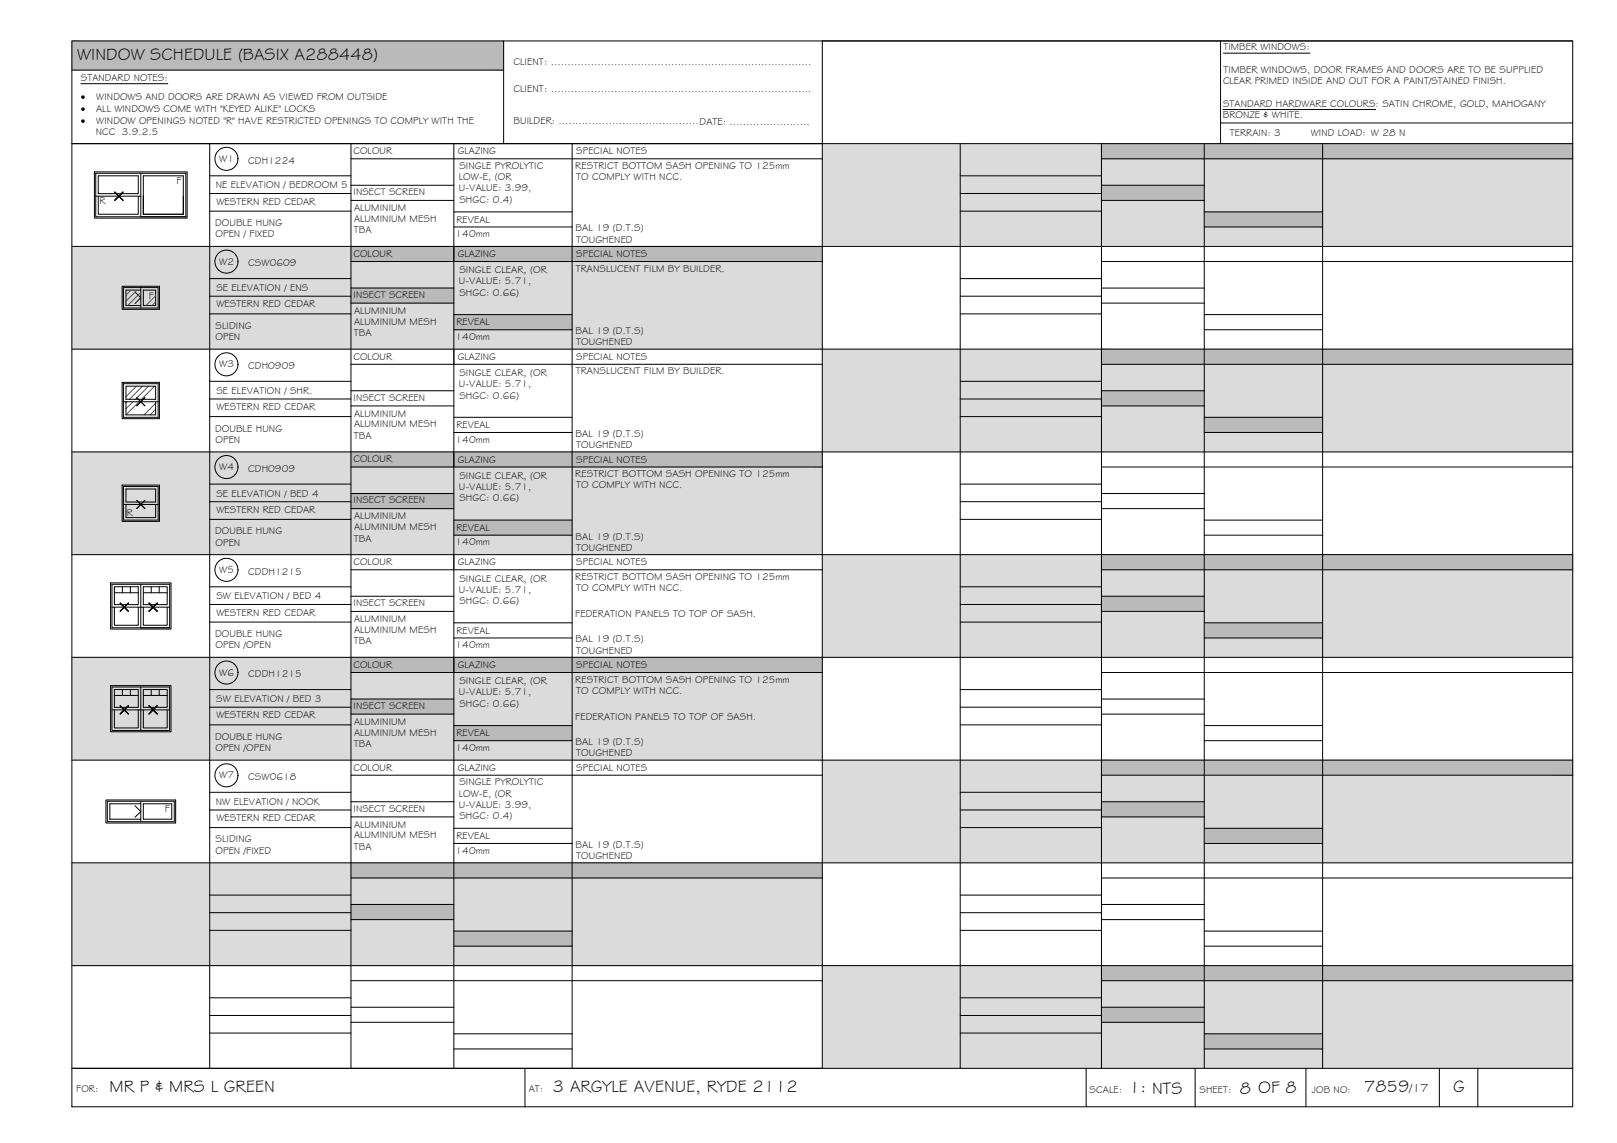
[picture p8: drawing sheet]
<svg xmlns="http://www.w3.org/2000/svg" width="420mm" height="297mm" viewBox="0 0 420 297" stroke-linecap="round" stroke-linejoin="round" font-family="sans-serif">
<!-- layer: WINDOW SCHEDULE HATCH -->
<g fill="#dbdbdb" stroke="#dbdbdb" stroke-width=".26">
<path d="M213.7 37.3l195 26.7v-26.7zM213.7 37.3l195 26.7h-195z"/>
<path d="M18.7 64l195 26.7v-26.7zM18.7 64l195 26.7h-195z"/>
<path d="M213.7 90.7l195 26.7v-26.7zM213.7 90.7l195 26.7h-195z"/>
<path d="M18.7 117.4l195 26.7v-26.7zM18.7 117.4l195 26.7h-195z"/>
<path d="M213.7 144.1l195 26.7v-26.7zM213.7 144.1l195 26.7h-195z"/>
<path d="M18.7 170.8l195 26.7v-26.7zM18.7 170.8l195 26.7h-195z"/>
<path d="M213.7 197.5l195 26.7v-26.7zM213.7 197.5l195 26.7h-195z"/>
<path d="M18.7 224.2l195 26.7v-26.7zM18.7 224.2l195 26.7h-195z"/>
<path d="M213.7 250.9l195 26.7v-26.7zM213.7 250.9l195 26.7h-195z"/>
</g>
<g fill="#bababa" stroke="#bababa" stroke-width=".26">
<path d="M18.7 10.6l112.2 7.6v-7.6zM18.7 10.6l112.2 7.6h-112.2z"/>
<path d="M286.2 37.3l122.5 4v-4zM286.2 37.3l122.5 4h-122.5z"/>
<path d="M286.2 48.1l26.7 4v-4zM286.2 48.1l26.7 4h-26.7z"/>
<path d="M312.9 55.1l30.8 3.9v-3.9zM312.9 55.1l30.8 3.9h-30.8z"/>
<path d="M91.2 64l122.5 4v-4zM91.2 64l122.5 4h-122.5z"/>
<path d="M91.2 74.9l26.7 3.9v-3.9zM91.2 74.9l26.7 3.9h-26.7z"/>
<path d="M117.9 81.8l30.8 3.9v-3.9zM117.9 81.8l30.8 3.9h-30.8z"/>
<path d="M286.2 90.7l122.5 4v-4zM286.2 90.7l122.5 4h-122.5z"/>
<path d="M286.2 101.6l26.7 3.9v-3.9zM286.2 101.6l26.7 3.9h-26.7z"/>
<path d="M312.9 108.5l30.8 3.9v-3.9zM312.9 108.5l30.8 3.9h-30.8z"/>
<path d="M91.2 117.4l122.5 4v-4zM91.2 117.4l122.5 4h-122.5z"/>
<path d="M91.2 128.3l26.7 3.9v-3.9zM91.2 128.3l26.7 3.9h-26.7z"/>
<path d="M117.9 135.2l30.8 3.9v-3.9zM117.9 135.2l30.8 3.9h-30.8z"/>
<path d="M286.2 144.1l122.5 4v-4zM286.2 144.1l122.5 4h-122.5z"/>
<path d="M286.2 155l26.7 3.9v-3.9zM286.2 155l26.7 3.9h-26.7z"/>
<path d="M312.9 161.9l30.8 3.9v-3.9zM312.9 161.9l30.8 3.9h-30.8z"/>
<path d="M91.2 170.8l122.5 4v-4zM91.2 170.8l122.5 4h-122.5z"/>
<path d="M91.2 181.6l26.7 4v-4zM91.2 181.6l26.7 4h-26.7z"/>
<path d="M117.9 188.6l30.8 3.9v-3.9zM117.9 188.6l30.8 3.9h-30.8z"/>
<path d="M286.2 197.5l122.5 4v-4zM286.2 197.5l122.5 4h-122.5z"/>
<path d="M286.2 208.4l26.7 3.9v-3.9zM286.2 208.4l26.7 3.9h-26.7z"/>
<path d="M312.9 215.3l30.8 3.9v-3.9zM312.9 215.3l30.8 3.9h-30.8z"/>
<path d="M91.2 224.2l122.5 4v-4zM91.2 224.2l122.5 4h-122.5z"/>
<path d="M91.2 235l26.7 4v-4zM91.2 235l26.7 4h-26.7z"/>
<path d="M117.9 242l30.8 3.9v-3.9zM117.9 242l30.8 3.9h-30.8z"/>
<path d="M286.2 250.9l122.5 4v-4zM286.2 250.9l122.5 4h-122.5z"/>
<path d="M286.2 261.8l26.7 3.9v-3.9zM286.2 261.8l26.7 3.9h-26.7z"/>
<path d="M312.9 268.7l30.8 3.9v-3.9zM312.9 268.7l30.8 3.9h-30.8z"/>
</g>
<!-- layer: BORDER -->
<g fill="none" stroke="#000" stroke-width=".26">
<path d="M18.7 10.6h390v277h-390zM18.7 18.2h112.2M130.9 10.6v26.7M317.1 10.6v26.7M408.7 10.6h-195v267M18.7 37.3h390M54.5 37.3v240.3M91.2 37.3v240.3M117.9 37.3v240.3M148.7 37.3v240.3M249.5 37.3v240.3M286.2 37.3v240.3"/>
<path d="M312.9 37.3v240.3M317.1 32h91.6M343.7 37.3v240.3M54.5 45.7h36.7M54.5 50.3h36.7M54.5 54.9h36.7M91.2 41.3h122.5M91.2 48.1h26.7M91.2 52.1h26.7M117.9 55.1h30.8M117.9 59h30.8M249.5 45.7h36.7"/>
<path d="M249.5 50.3h36.7M249.5 54.9h36.7M286.2 41.3h122.5M286.2 48.1h26.7M286.2 52.1h26.7M312.9 55.1h30.8M312.9 59h30.8M18.7 64h390M54.5 72.4h36.7M54.5 77h36.7M91.2 68h122.5M91.2 74.9h26.7"/>
<path d="M91.2 78.8h26.7M249.5 72.4h36.7M249.5 77h36.7M286.2 68h122.5M286.2 74.9h26.7M286.2 78.8h26.7M18.7 90.7h390M54.5 81.6h36.7M54.5 99.1h36.7M91.2 94.7h122.5M117.9 81.8h30.8M117.9 85.7h30.8"/>
<path d="M249.5 81.6h36.7M249.5 99.1h36.7M286.2 94.7h122.5M312.9 81.8h30.8M312.9 85.7h30.8M18.7 117.4h390M54.5 103.7h36.7M54.5 108.3h36.7M91.2 101.6h26.7M91.2 105.5h26.7M117.9 108.5h30.8M117.9 112.4h30.8"/>
<path d="M249.5 103.7h36.7M249.5 108.3h36.7M286.2 101.6h26.7M286.2 105.5h26.7M312.9 108.5h30.8M312.9 112.4h30.8M54.5 125.8h36.7M54.5 130.4h36.7M54.5 135h36.7M91.2 121.4h122.5M91.2 128.3h26.7M91.2 132.2h26.7"/>
<path d="M117.9 135.2h30.8M117.9 139.1h30.8M249.5 125.8h36.7M249.5 130.4h36.7M249.5 135h36.7M286.2 121.4h122.5M286.2 128.3h26.7M286.2 132.2h26.7M312.9 135.2h30.8M312.9 139.1h30.8M18.7 144.1h390M54.5 152.5h36.7"/>
<path d="M54.5 157.1h36.7M91.2 148.1h122.5M91.2 155h26.7M91.2 158.9h26.7M249.5 152.5h36.7M249.5 157.1h36.7M286.2 148.1h122.5M286.2 155h26.7M286.2 158.9h26.7M18.7 170.8h390M54.5 161.7h36.7M54.5 179.2h36.7"/>
<path d="M91.2 174.8h122.5M117.9 161.9h30.8M117.9 165.8h30.8M249.5 161.7h36.7M249.5 179.2h36.7M286.2 174.8h122.5M312.9 161.9h30.8M312.9 165.8h30.8M18.7 197.5h390M54.5 183.8h36.7M54.5 188.4h36.7M91.2 181.7h26.7"/>
<path d="M91.2 185.6h26.7M117.9 188.6h30.8M117.9 192.5h30.8M249.5 183.8h36.7M249.5 188.4h36.7M286.2 181.7h26.7M286.2 185.6h26.7M312.9 188.6h30.8M312.9 192.5h30.8M54.5 205.9h36.7M54.5 210.5h36.7M54.5 215.1h36.7"/>
<path d="M91.2 201.5h122.5M91.2 208.4h26.7M91.2 212.3h26.7M117.9 215.3h30.8M117.9 219.2h30.8M249.5 205.9h36.7M249.5 210.5h36.7M249.5 215.1h36.7M286.2 201.5h122.5M286.2 208.4h26.7M286.2 212.3h26.7M312.9 215.3h30.8"/>
<path d="M312.9 219.2h30.8M18.7 224.2h390M54.5 232.6h36.7M54.5 237.2h36.7M91.2 228.2h122.5M91.2 235h26.7M91.2 239h26.7M249.5 232.6h36.7M249.5 237.2h36.7M286.2 228.2h122.5M286.2 235h26.7M286.2 239h26.7"/>
<path d="M18.7 250.9h390M54.5 241.8h36.7M54.5 259.3h36.7M91.2 254.9h122.5M117.9 242h30.8M117.9 245.9h30.8M249.5 241.8h36.7M249.5 259.3h36.7M286.2 254.9h122.5M312.9 242h30.8M312.9 245.9h30.8M18.7 277.6h390"/>
<path d="M54.5 263.9h36.7M54.5 268.5h36.7M91.2 261.8h26.7M91.2 265.7h26.7M117.9 268.7h30.8M117.9 272.6h30.8M136.4 277.6v10M249.5 263.9h36.7M249.5 268.5h36.7M282.2 277.6v10M286.2 261.8h26.7M286.2 265.7h26.7"/>
<path d="M310.5 277.6v10M312.9 268.7h30.8M312.9 272.6h30.8M339.3 277.6v10M374 277.6v10M384 277.6v10"/>
</g>
<!-- layer: TEXT -->
<path d="M317.9 13.8h22.4M21 21.8h22.6M317.8 28.5h39.6M117.9 64.3v3.7M117.9 91v3.7M117.9 117.7v3.7M117.9 144.4v3.7M117.9 171.1v3.7" fill="none" stroke="#000" stroke-width=".26"/>
<!-- layer: WINDOWS -->
<g fill="none" stroke="#000" stroke-width=".26">
<path d="M24.9 45h23.4v11.3h-23.4zM24.9 51h11.7M25.5 51v4.7h10.4v-4.7M25.5 45.7h10.4v4.6h-10.4zM29.8 49.9l2.1 2.1M31.9 49.9l-2.1 2.1 2.1-2.1M31.9 49.9l-2.1 2.1M36.6 45v11.3h11.7M37.2 51v4.7v-10h10.4v10h-10.4h10.4v-4.7M32.1 74.7h9v5.3h-9zM35.1 75.9l1.5 1.5-1.5 1.5M36.6 75.4h-3.9v4h3.9"/>
<path d="M36.6 74.7v5.3M37.2 75.4h3.2v4h-3.2zM32.1 99.7h9v8.8h-9zM32.1 104.4h9M32.7 100.4h7.7v3.4h-7.7zM32.7 104.4v3.4h7.7v-3.4M35.5 103.3l2.1 2.2M37.6 103.3l-2.1 2.2M32.1 126.4h9v8.8h-9zM32.1 131.1h9M32.7 127.1h7.7v3.4h-7.7zM32.7 131.1v3.4h7.7v-3.4"/>
<path d="M35.5 130l2.1 2.2M37.6 130l-2.1 2.2M29.1 151.8h15v11.3h-15zM29.1 157.8h15M29.7 157.8v4.7h6.2v-4.7M29.7 152.5h6.2v4.6h-6.2zM29.7 154h6.2M31.2 156.7l2.1 2.1M31.8 152.5v1.5M33.3 156.7l-2.1 2.1 2.1-2.1M33.3 156.7l-2.1 2.1M33.9 152.5v1.5"/>
<path d="M36.6 151.8v11.3h7.5M37.2 157.8v4.7h6.2v-4.7M37.2 152.5h6.2v4.6h-6.2zM37.2 154h6.2M38.7 156.7l2.1 2.1M39.3 152.5v1.5M40.8 158.8l-2.1-2.1 2.1 2.1M40.8 156.7l-2.1 2.1 2.1-2.1M40.8 156.7l-2.1 2.1M41.4 152.5v1.5M29.1 178.5h15v11.3h-15zM29.7 179.2h6.2v4.6h-6.2z"/>
<path d="M31.8 179.2v1.5M33.9 179.2v1.5M36.6 178.5v11.3h7.5M37.2 179.2h6.2v4.6h-6.2zM39.3 179.2v1.5M41.4 179.2v1.5M29.1 184.5h15M29.7 184.5v4.7h6.2v-4.7M29.7 180.7h6.2M31.2 183.4l2.1 2.1M33.3 183.4l-2.1 2.1 2.1-2.1M33.3 183.4l-2.1 2.1"/>
<path d="M37.2 184.5v4.7h6.2v-4.7M37.2 180.7h6.2M38.7 183.4l2.1 2.1M40.8 185.5l-2.1-2.1 2.1 2.1M40.8 183.4l-2.1 2.1 2.1-2.1M40.8 183.4l-2.1 2.1M27.9 208.2h17.4v5.3h-17.4zM35.1 209.4l1.5 1.5-1.5 1.5M36.6 208.2v5.3M36.6 208.9h-8.1v4h8.1M37.2 208.9h7.4v4h-7.4z"/>
<circle cx="58.8" cy="41.3" r="3"/>
<circle cx="58.8" cy="68" r="3"/>
<circle cx="58.8" cy="94.7" r="3"/>
<circle cx="58.8" cy="121.4" r="3"/>
<circle cx="58.8" cy="148.1" r="3"/>
<circle cx="58.8" cy="174.8" r="3"/>
<circle cx="58.8" cy="201.5" r="3"/>
</g>
<!-- layer: NEWWORK -->
<path d="M24.5 44.7h24.1v12h-24.1zM31.7 74.4h9.7v6h-9.7zM31.7 99.4h9.7v9.4h-9.7zM31.7 126.1h9.7v9.4h-9.7zM28.7 151.5h15.7v12h-15.7zM28.7 178.2h15.7v12h-15.7zM27.5 207.9h18.1v6h-18.1z" fill="none" stroke="#000" stroke-width=".26"/>
<!-- layer: HATCH -->
<g fill="none" stroke="#545454" stroke-width=".26">
<path d="M34.1 75.4l-1.4 1.3M35.6 75.4l-2.9 2.9M36.6 76l-3.4 3.4M40.4 76.9l-2.5 2.5M40.4 78.4l-.9 1M33 104.4l-.3 .3M34.6 104.4l-1.9 1.8M35.5 100.4l-2.8 2.7M36.1 104.4l-3.4 3.4M37 100.4l-3.4 3.4M38.6 100.4l-3.4 3.4M40.2 100.4l-3.4 3.4"/>
<path d="M40.4 104.8l-2.9 3M40.4 106.4l-1.4 1.4"/>
</g>
<g font-size="4.5">
<text x="20" y="15.6">WINDOW SCHEDULE (BASIX A288448)</text>
<text x="28.5" y="283.7">MR P &amp; MRS L GREEN</text>
<text x="143.7" y="283.7">3 ARGYLE AVENUE, RYDE 2112</text>
<text x="293.4" y="284">1: NTS</text>
<text x="322.2" y="284.2">8 OF 8</text>
<text x="354.5" y="283.8">7859</text>
<text x="377.6" y="283.8">G</text>
</g>
<text font-size="3.2" x="366.3" y="283.8">/17</text>
<g font-size="2.6">
<text x="133.4" y="16.9">CLIENT: ..............................................................................</text>
<text x="317.9" y="13.1">TIMBER WINDOWS:</text>
<text x="21" y="21.1">STANDARD NOTES:</text>
<text x="317.8" y="21.9">CLEAR PRIMED INSIDE AND OUT FOR A PAINT/STAINED FINISH.</text>
<text x="317.9" y="19">TIMBER WINDOWS, DOOR FRAMES AND DOORS ARE TO BE SUPPLIED</text>
<text x="21" y="26.1">·</text>
<text x="21" y="29.1">·</text>
<text x="25" y="29.1">ALL WINDOWS COME WITH &quot;KEYED ALIKE&quot; LOCKS</text>
<text x="25" y="26.1">WINDOWS AND DOORS ARE DRAWN AS VIEWED FROM OUTSIDE</text>
<text x="133.4" y="24">CLIENT: ..............................................................................</text>
<text x="317.8" y="27.7">STANDARD HARDWARE COLOURS: SATIN CHROME, GOLD, MAHOGANY</text>
<text x="21" y="32.1">·</text>
<text x="24.9" y="35.1">NCC 3.9.2.5</text>
<text x="25" y="32.1">WINDOW OPENINGS NOTED &quot;R&quot; HAVE RESTRICTED OPENINGS TO COMPLY WITH THE</text>
<text x="133.4" y="32.3">BUILDER: ..........................................DATE: ........................</text>
<text x="317.7" y="30.7">BRONZE &amp; WHITE.</text>
<text x="319.6" y="35.4">TERRAIN: 3</text>
<text x="340.6" y="35.4">WIND LOAD: W 28 N</text>
<text x="91.8" y="40.1">COLOUR</text>
<text x="119" y="40.1">GLAZING</text>
<text x="149.7" y="40.1">SPECIAL NOTES</text>
<text x="45.9" y="47.9">F</text>
<text x="57" y="42.1">W1</text>
<text x="64.5" y="42.6">CDH1224</text>
<text x="119.2" y="46.8">LOW-E, (OR</text>
<text x="119.4" y="43.9">SINGLE PYROLYTIC</text>
<text x="149.5" y="43.9">RESTRICT BOTTOM SASH OPENING TO 125mm</text>
<text x="149.7" y="46.8">TO COMPLY WITH NCC.</text>
<text x="25.8" y="53.1">R</text>
<text x="56.1" y="49">NE ELEVATION / BEDROOM 5</text>
<text x="56.2" y="53.2">WESTERN RED CEDAR</text>
<text x="91.8" y="50.7">INSECT SCREEN</text>
<text x="119.2" y="49.7">U-VALUE: 3.99,</text>
<text x="119.4" y="52.7">SHGC: 0.4)</text>
<text x="55.9" y="58.7">DOUBLE HUNG</text>
<text x="92" y="54.9">ALUMINIUM</text>
<text x="92" y="57.7">ALUMINIUM MESH</text>
<text x="118.6" y="57.9">REVEAL</text>
<text x="56" y="61.6">OPEN / FIXED</text>
<text x="92" y="60.7">TBA</text>
<text x="118.4" y="61.7">140mm</text>
<text x="149.6" y="60.1">BAL 19 (D.T.S)</text>
<text x="149.7" y="63.1">TOUGHENED</text>
<text x="57" y="68.8">W2</text>
<text x="64.5" y="69.3">CSW0609</text>
<text x="91.8" y="66.8">COLOUR</text>
<text x="119" y="66.9">GLAZING</text>
<text x="119.4" y="71">SINGLE CLEAR, (OR</text>
<text x="149.6" y="70.6">TRANSLUCENT FILM BY BUILDER.</text>
<text x="149.7" y="66.9">SPECIAL NOTES</text>
<text x="38.7" y="77.6">F</text>
<text x="56.2" y="75.7">SE ELEVATION / ENS</text>
<text x="91.8" y="77.4">INSECT SCREEN</text>
<text x="119.2" y="73.9">U-VALUE: 5.71,</text>
<text x="119.4" y="76.9">SHGC: 0.66)</text>
<text x="56.2" y="79.9">WESTERN RED CEDAR</text>
<text x="92" y="81.6">ALUMINIUM</text>
<text x="56" y="88.4">OPEN</text>
<text x="56" y="85.5">SLIDING</text>
<text x="92" y="87.4">TBA</text>
<text x="92" y="84.4">ALUMINIUM MESH</text>
<text x="118.4" y="88.3">140mm</text>
<text x="118.6" y="84.6">REVEAL</text>
<text x="149.6" y="86.8">BAL 19 (D.T.S)</text>
<text x="149.7" y="89.8">TOUGHENED</text>
<text x="57" y="95.5">W3</text>
<text x="64.5" y="95.9">CDH0909</text>
<text x="91.8" y="93.5">COLOUR</text>
<text x="119" y="93.5">GLAZING</text>
<text x="149.7" y="93.5">SPECIAL NOTES</text>
<text x="119.2" y="100.6">U-VALUE: 5.71,</text>
<text x="119.4" y="97.7">SINGLE CLEAR, (OR</text>
<text x="149.6" y="97.3">TRANSLUCENT FILM BY BUILDER.</text>
<text x="56.2" y="102.4">SE ELEVATION / SHR.</text>
<text x="56.2" y="106.6">WESTERN RED CEDAR</text>
<text x="91.8" y="104.1">INSECT SCREEN</text>
<text x="119.4" y="103.6">SHGC: 0.66)</text>
<text x="55.9" y="112.2">DOUBLE HUNG</text>
<text x="92" y="108.3">ALUMINIUM</text>
<text x="92" y="111.1">ALUMINIUM MESH</text>
<text x="118.6" y="111.3">REVEAL</text>
<text x="149.6" y="113.6">BAL 19 (D.T.S)</text>
<text x="56" y="115.1">OPEN</text>
<text x="92" y="114.1">TBA</text>
<text x="118.4" y="115">140mm</text>
<text x="149.7" y="116.5">TOUGHENED</text>
<text x="57" y="122.2">W4</text>
<text x="64.5" y="122.7">CDH0909</text>
<text x="91.8" y="120.2">COLOUR</text>
<text x="119" y="120.3">GLAZING</text>
<text x="119.4" y="124.4">SINGLE CLEAR, (OR</text>
<text x="149.5" y="124">RESTRICT BOTTOM SASH OPENING TO 125mm</text>
<text x="149.7" y="120.3">SPECIAL NOTES</text>
<text x="56.2" y="129.1">SE ELEVATION / BED 4</text>
<text x="91.8" y="130.8">INSECT SCREEN</text>
<text x="119.2" y="127.3">U-VALUE: 5.71,</text>
<text x="119.4" y="130.3">SHGC: 0.66)</text>
<text x="149.7" y="126.9">TO COMPLY WITH NCC.</text>
<text x="32.9" y="134.1">R</text>
<text x="56.2" y="133.3">WESTERN RED CEDAR</text>
<text x="92" y="135">ALUMINIUM</text>
<text x="92" y="137.8">ALUMINIUM MESH</text>
<text x="118.6" y="138">REVEAL</text>
<text x="55.9" y="138.9">DOUBLE HUNG</text>
<text x="56" y="141.8">OPEN</text>
<text x="92" y="140.8">TBA</text>
<text x="118.4" y="141.7">140mm</text>
<text x="149.6" y="140.2">BAL 19 (D.T.S)</text>
<text x="149.7" y="143.2">TOUGHENED</text>
<text x="57" y="148.9">W5</text>
<text x="64.5" y="149.3">CDDH1215</text>
<text x="91.8" y="146.9">COLOUR</text>
<text x="119" y="147">GLAZING</text>
<text x="149.7" y="147">SPECIAL NOTES</text>
<text x="56.2" y="155.8">SW ELEVATION / BED 4</text>
<text x="119.2" y="154">U-VALUE: 5.71,</text>
<text x="119.4" y="151.1">SINGLE CLEAR, (OR</text>
<text x="149.5" y="150.7">RESTRICT BOTTOM SASH OPENING TO 125mm</text>
<text x="149.7" y="153.6">TO COMPLY WITH NCC.</text>
<text x="56.2" y="160">WESTERN RED CEDAR</text>
<text x="91.8" y="157.5">INSECT SCREEN</text>
<text x="92" y="161.7">ALUMINIUM</text>
<text x="119.4" y="157">SHGC: 0.66)</text>
<text x="149.5" y="160.4">FEDERATION PANELS TO TOP OF SASH.</text>
<text x="55.9" y="165.5">DOUBLE HUNG</text>
<text x="92" y="167.5">TBA</text>
<text x="92" y="164.5">ALUMINIUM MESH</text>
<text x="118.6" y="164.7">REVEAL</text>
<text x="149.6" y="167">BAL 19 (D.T.S)</text>
<text x="56" y="168.4">OPEN /OPEN</text>
<text x="91.8" y="173.6">COLOUR</text>
<text x="118.4" y="168.4">140mm</text>
<text x="119" y="173.6">GLAZING</text>
<text x="149.7" y="169.9">TOUGHENED</text>
<text x="149.7" y="173.7">SPECIAL NOTES</text>
<text x="57" y="175.6">W6</text>
<text x="64.5" y="176.1">CDDH1215</text>
<text x="119.4" y="177.8">SINGLE CLEAR, (OR</text>
<text x="149.5" y="177.4">RESTRICT BOTTOM SASH OPENING TO 125mm</text>
<text x="56.2" y="182.5">SW ELEVATION / BED 3</text>
<text x="91.8" y="184.2">INSECT SCREEN</text>
<text x="119.2" y="180.7">U-VALUE: 5.71,</text>
<text x="119.4" y="183.7">SHGC: 0.66)</text>
<text x="149.7" y="180.3">TO COMPLY WITH NCC.</text>
<text x="56.2" y="186.7">WESTERN RED CEDAR</text>
<text x="92" y="188.4">ALUMINIUM</text>
<text x="92" y="191.2">ALUMINIUM MESH</text>
<text x="118.6" y="191.4">REVEAL</text>
<text x="149.5" y="187.1">FEDERATION PANELS TO TOP OF SASH.</text>
<text x="55.9" y="192.2">DOUBLE HUNG</text>
<text x="56" y="195.1">OPEN /OPEN</text>
<text x="92" y="194.2">TBA</text>
<text x="118.4" y="195.1">140mm</text>
<text x="149.6" y="193.6">BAL 19 (D.T.S)</text>
<text x="149.7" y="196.6">TOUGHENED</text>
<text x="57" y="202.3">W7</text>
<text x="64.5" y="202.7">CSW0618</text>
<text x="91.8" y="200.3">COLOUR</text>
<text x="119" y="200.4">GLAZING</text>
<text x="149.7" y="200.4">SPECIAL NOTES</text>
<text x="56.1" y="209.2">NW ELEVATION / NOOK</text>
<text x="119.2" y="207">LOW-E, (OR</text>
<text x="119.2" y="209.9">U-VALUE: 3.99,</text>
<text x="119.4" y="204.1">SINGLE PYROLYTIC</text>
<text x="42.9" y="211.1">F</text>
<text x="56.2" y="213.4">WESTERN RED CEDAR</text>
<text x="91.8" y="210.9">INSECT SCREEN</text>
<text x="92" y="215.1">ALUMINIUM</text>
<text x="119.4" y="212.8">SHGC: 0.4)</text>
<text x="56" y="221.8">OPEN /FIXED</text>
<text x="56" y="218.9">SLIDING</text>
<text x="92" y="220.9">TBA</text>
<text x="92" y="217.9">ALUMINIUM MESH</text>
<text x="118.4" y="221.8">140mm</text>
<text x="118.6" y="218.1">REVEAL</text>
<text x="149.6" y="220.3">BAL 19 (D.T.S)</text>
<text x="149.7" y="223.3">TOUGHENED</text>
<text x="19.8" y="283.8">FOR:</text>
<text x="137.4" y="283.7">AT:</text>
<text x="283.1" y="284">SCALE:</text>
<text x="311.7" y="284">SHEET:</text>
<text x="340.9" y="284">JOB NO:</text>
</g>
</svg>
